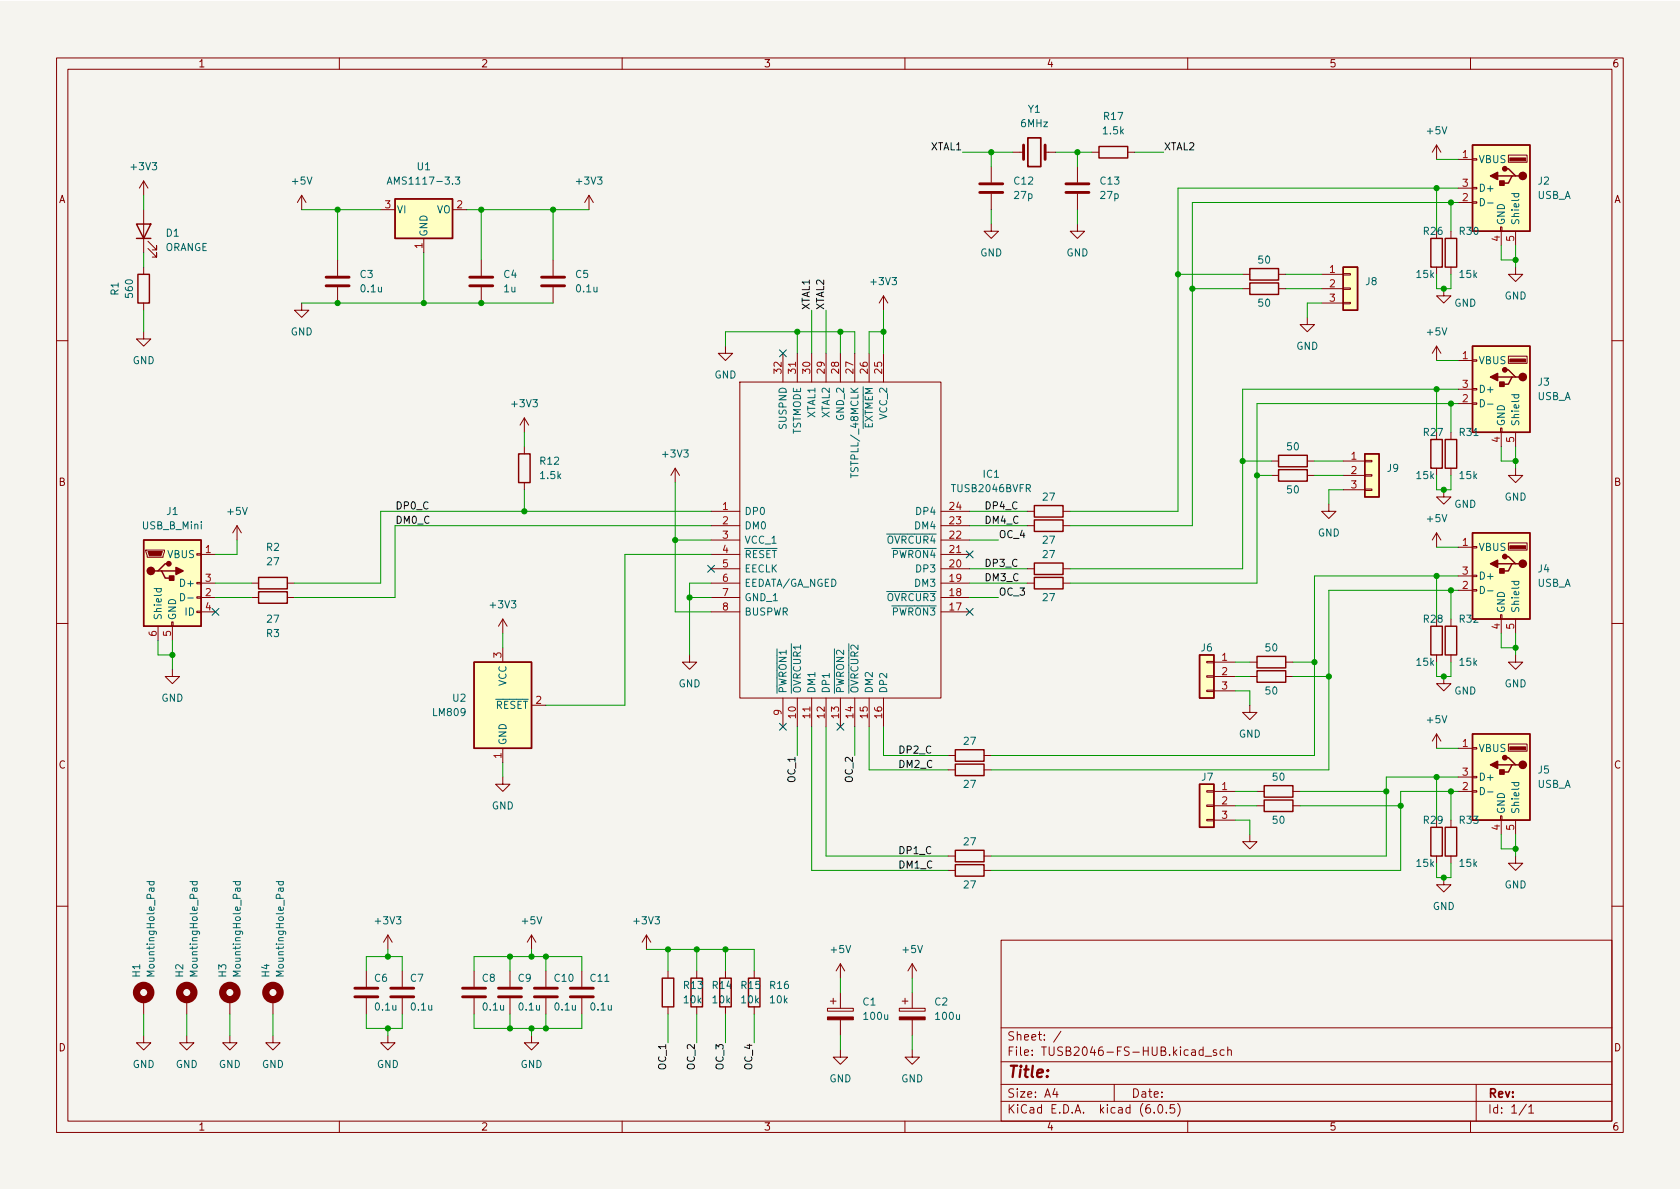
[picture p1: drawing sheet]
<svg xmlns="http://www.w3.org/2000/svg" width="297mm" height="210mm" viewBox="0 0 297 210" stroke-linecap="round" stroke-linejoin="round" font-family="sans-serif">
<path d="M0 .2h297v210.1h-297z" fill="#f5f4ef" stroke="#f5f4ef" stroke-width=".18"/>
<g fill="none" stroke="#840000" stroke-width=".18">
<path d="M10 10.2h277v190.1h-277zM12 12.2h273v186.1h-273zM60 10.2v2M110 10.2v2M160 10.2v2M210 10.2v2M260 10.2v2M25.4 32l-.8 1.3M25.4 32v2.5M25.4 37.1v7.6M25.4 32l.8 1.3M53.3 34.5l-.7 1.3"/>
<path d="M53.3 34.5v2.6M53.3 34.5l.8 1.3M67.3 37.1h2.5M80 37.1h2.5M104.1 34.5l-.7 1.3M104.1 34.5v2.6M104.1 34.5l.8 1.3M175.3 39.6v1.3h1.2l-1.2 1.3-1.3-1.3h1.3M175.3 29.5v2.8M175.3 34.3v2.8M179.1 26.9h1.9M184.8 26.9h1.9"/>
<path d="M190.5 39.6v1.3h1.3l-1.3 1.3-1.3-1.3h1.3M190.5 29.5v2.8M190.5 34.3v2.8M193 26.9h1.3M199.4 26.9h1.3M254 25.6v2.6M254 25.6l-.8 1.3M254 25.6l.8 1.3M257.8 28.2h2.5M257.8 35.8h2.5M257.8 33.3h2.5M260.3 35.7h.8v.2h-.8z"/>
<path d="M260.3 33.1h.8v.3h-.8zM260.3 28.1h.8v.2h-.8zM266.7 27.4h3.3v1.3h-3.3zM25.4 58.7v1.2h1.3l-1.3 1.3-1.3-1.3h1.3M25.4 47.2v1.3M25.4 53.6v1.3M26.2 43.9l1.5 1.6v-.8v.8h-.8M26.2 42.7l1.5 1.5v-.8v.8h-.8M53.3 53.6v1.3h1.3l-1.3 1.2-1.2-1.2h1.2M59.7 46v2.8M59.7 50.8v2.8M74.9 42.2v2.5"/>
<path d="M85.1 46v2.8M85.1 50.8v2.8M97.8 46v2.8M97.8 50.8v2.8M156.2 52.3v2.6M156.2 52.3l-.8 1.3M156.2 52.3l.8 1.3M219.7 48.5h1.3M219.7 51h1.3M226.1 48.5h1.2M226.1 51h1.2M231.1 56.1v1.3h1.3l-1.3 1.3-1.2-1.3h1.2"/>
<path d="M233.7 48.5h3.8M233.7 51h3.8M233.7 53.6h3.8M237.5 53.5h1.3v.2h-1.3zM237.5 50.9h1.3v.3h-1.3zM237.5 48.4h1.3v.2h-1.3zM254 47.2v1.3M255.3 51v1.3h1.2l-1.2 1.3-1.3-1.3h1.3M256.5 40.9v1.3M256.5 47.2v1.3M265.3 40.1h.3v.8h-.3zM265.4 40.9v2.5"/>
<path d="M268 47.2v1.3h1.2l-1.2 1.3-1.3-1.3h1.3M268 40.9v2.5M10 60.2h2M92.7 73.9v2.5M92.7 79v1.3M92.7 73.9l-.8 1.3M92.7 73.9l.8 1.3M128.3 61.2v1.3h1.2l-1.2 1.2-1.3-1.2h1.3M130.8 67.6h35.6v55.8h-35.6zM138.4 62.5v5.1M141 62.5v5.1M143.5 62.5v5.1"/>
<path d="M146 62.5v5.1M148.6 62.5v5.1M151.1 62.5v5.1M153.7 62.5v5.1M156.2 62.5v5.1M254 61.2v2.5M254 76.4v1.3M254 61.2l-.8 1.3M254 61.2l.8 1.3M256.5 76.4v1.3M257.8 63.7h2.5M257.8 71.4h2.5"/>
<path d="M257.8 68.8h2.5M260.3 71.2h.8v.3h-.8zM260.3 68.7h.8v.3h-.8zM260.3 63.6h.8v.3h-.8zM265.3 75.7h.3v.7h-.3zM265.4 76.4v2.6M266.7 63h3.3v1.3h-3.3zM268 76.4v2.6M285 60.2h2M25.8 97.3h3.3v.2l-.3 1h-2.8zM34.8 97.9h.8v.3h-.8zM35.6 98h2.5"/>
<path d="M41.9 93l-.8 1.2M41.9 93v2.5M41.9 93l.8 1.2M92.7 85.3v1.3M119.4 82.8l-.8 1.3M119.4 82.8v2.5M119.4 82.8l.7 1.3M125.7 90.4h5.1M125.7 93h5.1M125.7 98h5.1M125.7 95.5h5.1M166.4 90.4h5"/>
<path d="M166.4 93h5M166.4 98h5M166.4 95.5h5M181.6 90.4h1.3M181.6 93h1.3M188 90.4h1.2M188 93h1.2M224.8 81.5h1.3M224.8 84.1h1.3M231.1 81.5h1.3M231.1 84.1h1.3M234.9 89.1v1.3h1.3l-1.3 1.3-1.2-1.3h1.2"/>
<path d="M237.5 81.5h3.8M237.5 84.1h3.8M237.5 86.6h3.8M241.3 86.5h1.3v.2h-1.3zM241.3 83.9h1.3v.3h-1.3zM241.3 81.4h1.3v.3h-1.3zM254 94.2l-.8 1.3M254 82.8v1.3M254 94.2v2.6M254 94.2l.8 1.3M255.3 86.6v1.3h1.2l-1.2 1.2-1.3-1.2h1.3M256.5 82.8v1.3"/>
<path d="M257.8 96.8h2.5M260.3 96.6h.8v.3h-.8zM266.7 96h3.3v1.3h-3.3zM268 82.8v1.3h1.2l-1.2 1.2-1.3-1.2h1.3M10 110.2h2M27.9 110.7v2.6M30.4 110h.2v.7h-.2zM30.5 118.4v1.2h1.2l-1.2 1.3-1.3-1.3h1.3M30.5 110.7v2.6M34.8 108.1h.8v.2h-.8zM34.8 105.5h.8v.3h-.8zM34.8 103h.8v.2h-.8z"/>
<path d="M35.6 108.2h2.5M35.6 105.7h2.5M35.6 103.1h2.5M44.4 105.7h1.3M44.4 103.1h1.3M50.8 105.7h1.3M50.8 103.1h1.3M88.9 109.5l-.8 1.2M88.9 109.5v2.5M88.9 114.5v2.6M88.9 109.5l.8 1.2M121.9 115.8v1.3h1.3l-1.3 1.3-1.3-1.3h1.3"/>
<path d="M125.7 108.2h5.1M125.7 105.7h5.1M125.7 103.1h5.1M125.7 100.6h5.1M166.4 108.2h5M166.4 105.7h5M166.4 103.1h5M166.4 100.6h5M181.6 103.1h1.3M181.6 100.6h1.3M188 103.1h1.2M188 100.6h1.2"/>
<path d="M213.4 119.5h1.2v.3h-1.2zM213.4 117h1.2v.2h-1.2zM214.6 117.1h3.8M214.6 119.6h3.8M221 117.1h1.2M221 119.6h1.2M227.3 117.1h1.3M227.3 119.6h1.3M254 115.8v1.3M255.3 119.6v1.3h1.2l-1.2 1.3-1.3-1.3h1.3M256.5 109.5v1.2M256.5 115.8v1.3"/>
<path d="M257.8 104.4h2.5M257.8 101.8h2.5M260.3 104.3h.8v.2h-.8zM260.3 101.7h.8v.3h-.8zM265.3 108.7h.3v.8h-.3zM265.4 109.5v2.5M268 115.8v1.3h1.2l-1.2 1.3-1.3-1.3h1.3M268 109.5v2.5M285 110.2h2M88.9 137.4v1.3h1.3l-1.3 1.2-1.3-1.2h1.3M88.9 132.3v2.6M94 124.7h2.5"/>
<path d="M138.4 123.4v5.1M141 123.4v5.1M143.5 123.4v5.1M146 123.4v5.1M148.6 123.4v5.1M151.1 123.4v5.1M153.7 123.4v5.1M156.2 123.4v5.1M167.6 136.1h1.3M167.6 133.6h1.3M174 136.1h1.3M174 133.6h1.3"/>
<path d="M213.4 122h1.2v.3h-1.2zM213.4 139.8h1.2v.3h-1.2zM214.6 139.9h3.8M214.6 122.2h3.8M221 124.7v1.3h1.2l-1.2 1.2-1.3-1.2h1.3M222.2 139.9h1.3M228.6 139.9h1.3M254 129.8v2.5M254 129.8l-.8 1.3M254 129.8l.8 1.3M257.8 132.3h2.5M257.8 139.9h2.5"/>
<path d="M257.8 137.4h2.5M260.3 139.8h.8v.3h-.8zM260.3 137.3h.8v.2h-.8zM260.3 132.2h.8v.3h-.8zM266.7 131.6h3.3v1.2h-3.3zM167.6 153.9h1.3M167.6 151.4h1.3M174 153.9h1.3M174 151.4h1.3M213.4 144.9h1.2v.3h-1.2zM213.4 142.4h1.2v.2h-1.2zM214.6 142.5h3.8"/>
<path d="M214.6 145h3.8M221 147.6v1.2h1.2l-1.2 1.3-1.3-1.3h1.3M222.2 142.5h1.3M228.6 142.5h1.3M254 151.4v1.2M255.3 155.2v1.3h1.2l-1.2 1.2-1.3-1.2h1.3M256.5 145v1.3M256.5 151.4v1.2M265.3 144.3h.3v.7h-.3zM265.4 145v2.6M268 151.4v1.2h1.2l-1.2 1.3-1.3-1.3h1.3M268 145v2.6"/>
<path d="M10 160.2h2M25.4 176.8v2.5M33 176.8v2.5M40.6 176.8v2.5M48.3 176.8v2.5M64.8 171.7v2.8M64.8 176.5v2.8M68.6 165.3l-.8 1.3M68.6 165.3v2.6M68.6 165.3l.7 1.3M71.1 171.7v2.8M71.1 176.5v2.8"/>
<path d="M83.8 171.7v2.8M83.8 176.5v2.8M90.2 171.7v2.8M90.2 176.5v2.8M94 165.3l-.8 1.3M94 165.3v2.6M94 165.3l.7 1.3M96.5 171.7v2.8M96.5 176.5v2.8M102.9 171.7v2.8M102.9 176.5v2.8M114.3 165.3l-.8 1.3"/>
<path d="M114.3 165.3v2.6M114.3 165.3l.8 1.3M118.1 171.7v1.3M118.1 178v1.3M123.2 171.7v1.3M123.2 178v1.3M128.3 171.7v1.3M128.3 178v1.3M133.3 171.7v1.3M133.3 178v1.3M146.3 178.3h4.6v.5h-4.6zM146.8 177h1"/>
<path d="M147.3 176.5v1M148.6 170.4v2.6M148.6 175.5v2.8M148.6 170.4l-.8 1.3M148.6 170.4l.8 1.3M159 178.3h4.6v.5h-4.6zM159.5 177h1M160 176.5v1M161.3 170.4l-.8 1.3M161.3 170.4v2.6M161.3 175.5v2.8M161.3 170.4l.8 1.3"/>
<path d="M177 166.3h108v32h-108zM285 160.2h2M25.4 183.1v1.3h1.3l-1.3 1.3-1.3-1.3h1.3M33 183.1v1.3h1.3l-1.3 1.3-1.3-1.3h1.3M40.6 183.1v1.3h1.3l-1.3 1.3-1.2-1.3h1.2M48.3 183.1v1.3h1.2l-1.2 1.3-1.3-1.3h1.3M60 198.3v2M68.6 183.1v1.3h1.2l-1.2 1.3-1.3-1.3h1.3M94 183.1v1.3h1.2l-1.2 1.3-1.3-1.3h1.3M110 198.3v2M148.6 185.7v1.2h1.3l-1.3 1.3-1.3-1.3h1.3M148.6 180.3v2.8"/>
<path d="M160 198.3v2M161.3 185.7v1.2h1.3l-1.3 1.3-1.3-1.3h1.3M161.3 180.3v2.8M177 194.8h108M177 191.8h108M177 187.8h108M177 181.8h108M186.5 192.5l-.4 1h1M186.9 193v1M187.6 182.4l-1.3 1.9M197 191.8v3M204.1 196.7v.1"/>
<path d="M204.9 195.4l.2-.1a.81 .81 0 0 1 .6 .7 .81 .81 0 0 1-.3 .8h-.2a.81 .81 0 0 1-.6-.6 .81 .81 0 0 1 .3-.8zM206.2 196.7v.1M207.6 195.3h-.7v.7l.2-.1 .5 .1 .1 .2-.1 .5-.2 .1-.5-.1M208.2 195.1a1.72 1.72 0 0 1 0 2.3M210 198.3v2M212.7 185.7l-.4-.1-.3 .3v.4l.1 .3h.6M212.7 185.1v1.5M213.1 186.8h1.1M215.1 185.7l-.4-.1-.2 .2 .1 .3 .5 .1v.4h-.6M216.4 185.7l-.4-.1-.3 .3v.4l.2 .3h.5M217.1 185.8l.2-.2 .3 .1 .1 .9M217.1 185.1v1.5"/>
<path d="M260 198.3v2M261 191.8v6.5M269.9 195.3l-1.3 1.9M270.3 195.8l.4-.5v1.5M270.3 196.8h.9"/>
</g>
<g fill="#ffffc2" stroke="#ffffc2" stroke-width=".18">
<path d="M260.3 61.2h10.2v15.2h-10.2z"/>
<path d="M241.3 80.3h2.5v7.6h-2.5z"/>
<path d="M69.8 35.2h10.2v7h-10.2z"/>
<path d="M83.8 117.1h10.2v15.2h-10.2z"/>
<path d="M25.4 95.5h10.2v15.2h-10.2z"/>
<path d="M260.3 129.8h10.2v15.2h-10.2z"/>
<path d="M260.3 94.2h10.2v15.3h-10.2z"/>
<path d="M212.1 115.8h2.5v7.6h-2.5z"/>
<path d="M260.3 25.6h10.2v15.3h-10.2z"/>
<path d="M237.5 47.2h2.5v7.7h-2.5z"/>
<path d="M212.1 138.7h2.5v7.6h-2.5z"/>
</g>
<g fill="none" stroke="#840000" stroke-width=".25">
<path d="M24.1 39.6h2.6l-1.3 2.6zM69.8 35.2h10.2v7h-10.2zM194.3 25.9h5.1v2h-5.1zM260.3 25.6h10.2v15.3h-10.2zM264.8 31.1h2.5M266.1 29.8h.6l1.3 1.3h.6M268 31.1h-.7l-.6 1.3h-1.3M24.1 42.2h2.6M24.4 48.5h2v5.1h-2zM221 47.5h5.1v2h-5.1zM221 50h5.1v2.1h-5.1zM237.5 47.2h2.5v7.7h-2.5z"/>
<path d="M253 42.2h2v5h-2zM255.5 42.2h2.1v5h-2.1zM253 77.7h2v5.1h-2zM255.5 77.7h2.1v5.1h-2.1zM260.3 61.2h10.2v15.2h-10.2zM264.8 66.7h2.5M266.1 65.4h.6l1.3 1.3h.6M268 66.7h-.7l-.6 1.2h-1.3M25.4 95.5h10.2v15.2h-10.2zM29.8 99.7h-.6l-1.3 1.3h-.6M91.7 80.3h2v5h-2zM182.9 91.9h5.1v2.1h-5.1z"/>
<path d="M182.9 99.6h5.1v2h-5.1zM182.9 89.4h5.1v2h-5.1zM226.1 80.5h5v2h-5zM226.1 83.1h5v2h-5zM241.3 80.3h2.5v7.6h-2.5zM260.3 94.2h10.2v15.3h-10.2zM264.8 99.7h2.5M266.1 98.4h.6l1.3 1.3h.6M268 99.7h-.7l-.6 1.3h-1.3M27.9 101h.7l.6 1.2h1.3M28.6 101h2.5M45.7 104.6h5.1v2.1h-5.1z"/>
<path d="M45.7 102.1h5.1v2h-5.1zM83.8 117.1h10.2v15.2h-10.2zM182.9 102.1h5.1v2h-5.1zM212.1 115.8h2.5v7.6h-2.5zM222.2 116.1h5.1v2h-5.1zM222.2 118.6h5.1v2h-5.1zM253 110.7h2v5.1h-2zM255.5 110.7h2.1v5.1h-2.1zM168.9 135.1h5.1v2.1h-5.1zM168.9 132.6h5.1v2h-5.1zM212.1 138.7h2.5v7.6h-2.5zM223.5 138.9h5.1v2.1h-5.1z"/>
<path d="M260.3 129.8h10.2v15.2h-10.2zM264.8 135.2h2.5M266.1 134h.6l1.3 1.2h.6M268 135.2h-.7l-.6 1.3h-1.3M168.9 152.9h5.1v2h-5.1zM168.9 150.4h5.1v2h-5.1zM223.5 141.5h5.1v2h-5.1zM253 146.3h2v5.1h-2zM255.5 146.3h2.1v5.1h-2.1zM117.1 173h2v5h-2zM122.2 173h2v5h-2zM127.3 173h2v5h-2z"/>
<path d="M132.3 173h2.1v5h-2.1z"/>
</g>
<g fill="#840000" stroke="#840000" stroke-width=".25">
<path d="M263.5 66.7l1.3-.7v1.3z"/>
<path d="M265.2 67.6h.7v.7h-.7z"/>
<path d="M31.1 100.3l1.3 .7-1.3 .6z"/>
<path d="M30 101.8h.7v.8h-.7z"/>
<path d="M263.5 135.2l1.3-.6v1.3z"/>
<path d="M265.2 136.1h.7v.8h-.7z"/>
<path d="M263.5 99.7l1.3-.6v1.2z"/>
<path d="M265.2 100.6h.7v.7h-.7z"/>
<path d="M263.5 31.1l1.3-.6v1.2z"/>
<path d="M265.2 32h.7v.8h-.7z"/>
<circle cx="269.2" cy="66.7" r=".63"/>
<circle cx="266.1" cy="65.4" r=".38"/>
<circle cx="26.7" cy="101" r=".63"/>
<circle cx="29.8" cy="99.7" r=".38"/>
<circle cx="269.2" cy="135.2" r=".63"/>
<circle cx="266.1" cy="134" r=".38"/>
<circle cx="269.2" cy="99.7" r=".63"/>
<circle cx="266.1" cy="98.4" r=".38"/>
<circle cx="269.2" cy="31.1" r=".63"/>
<circle cx="266.1" cy="29.8" r=".38"/>
</g>
<g fill="#840000" stroke="#840000" stroke-width=".18">
<path d="M267 63.5h2.7v.5h-2.7z"/>
<path d="M159 179.8h4.6v.5h-4.6z"/>
<path d="M146.3 179.8h4.6v.5h-4.6z"/>
<path d="M26.2 97.5h2.5l-.3 .8h-2z"/>
<path d="M267 132.1h2.7v.5h-2.7z"/>
<path d="M267 96.5h2.7v.5h-2.7z"/>
<path d="M267 27.9h2.7v.5h-2.7z"/>
</g>
<g fill="none" stroke="#006464" stroke-width=".18">
<path d="M68.5 32.6l.4-1.3 .4 1.3M68.6 32.2h.6M80.5 31.3h.8l-.4 .5 .3 .1v.6l-.2 .1-.5-.1M261.7 35.1a.64 .64 0 0 1 .8 .6 .64 .64 0 0 1-.8 .7zM263 35.9h1M267.3 34.2h1.2M267.8 34.2l-.1 .4 .2 .2 .6-.1v-.5M261.7 70.7a.64 .64 0 0 1 .8 .6 .64 .64 0 0 1-.8 .6zM263 71.5h1M267.3 69.8h1.2M267.8 69.8l-.1 .4 .2 .2 .6-.1v-.5M150.4 83.8v.7"/>
<path d="M27.2 104.1h1.3M27.7 104.1v.3l.2 .3 .6-.1v-.5M31.9 105a.64 .64 0 0 1 .8 .6 .64 .64 0 0 1-.8 .6zM33.2 105.7h1M261.7 103.7a.64 .64 0 0 1 .8 .6 .64 .64 0 0 1-.8 .7zM263 104.5h1M267.3 102.8h1.2M267.8 102.8l-.1 .4 .2 .2 .6-.1v-.5M261.7 139.3a.64 .64 0 0 1 .8 .6 .64 .64 0 0 1-.8 .6zM267.3 138.4h1.2M267.8 138.4l-.1 .3 .2 .3 .6-.1v-.5M26 155.9h1.2"/>
<path d="M26.5 155.9l-.1 .4 .2 .2 .6-.1v-.5M33.6 155.9h1.3M34.1 155.9l-.1 .4 .3 .2 .5-.1v-.5M41.2 155.9h1.3M41.7 155.9l-.1 .4 .3 .2 .5-.1v-.5M48.8 155.9h1.3M49.3 155.9v.4l.2 .2 .5-.1v-.5M263 140h1"/>
</g>
<g fill="none" stroke="#840000" stroke-width=".51">
<path d="M173.2 34h4.1M173.2 32.5h4.1M181 25.6v2.6M184.8 25.6v2.6M188.5 34h4M188.5 32.5h4M57.7 50.5h4M57.7 49h4M83.1 50.5h4M83.1 49h4M95.8 50.5h4M95.8 49h4"/>
<path d="M62.7 176.3h4.1M62.7 174.7h4.1M69.1 176.3h4.1M69.1 174.7h4.1M81.8 176.3h4.1M81.8 174.7h4.1M88.1 176.3h4.1M88.1 174.7h4.1M94.5 176.3h4.1M94.5 174.7h4.1M100.8 176.3h4.1M100.8 174.7h4.1"/>
</g>
<path d="M181.7 24.4h2.3v5.1h-2.3z" fill="none" stroke="#840000" stroke-width=".3"/>
<g fill="none" stroke="#840000" stroke-width="1.3">
<circle cx="25.4" cy="175.5" r="1.27"/>
<circle cx="33" cy="175.5" r="1.27"/>
<circle cx="40.6" cy="175.5" r="1.27"/>
<circle cx="48.3" cy="175.5" r="1.27"/>
</g>
<g fill="none" stroke="#009600" stroke-width=".18">
<path d="M25.4 34.5v2.6M53.3 37.1h14M59.7 37.1v8.9M82.5 37.1h21.6M85.1 37.1v8.9M97.8 37.1v8.9M170.2 26.9h8.9M175.3 26.9v2.6M175.3 37.1v2.5M186.7 26.9h6.3M190.5 26.9v2.6M190.5 37.1v2.5"/>
<path d="M200.7 26.9h5M254 33.3v7.6M254 28.2h3.8M256.5 35.8v5.1M257.8 33.3h-49.5v57.1h-19.1M257.8 35.8h-47v57.2h-21.6M25.4 44.7v2.5M25.4 54.9v3.8M53.3 53.6h44.5M74.9 44.7v8.9M141 58.7v3.8M143.5 54.9v7.6"/>
<path d="M146 54.9v7.6M148.6 58.7v3.8M156.2 54.9v7.6M156.2 58.7h-2.5v3.8M208.3 48.5h11.4M210.8 51h8.9M227.3 51h6.4M227.3 48.5h6.4M233.7 53.6h-2.6v2.5M254 48.5v2.5h2.5v-2.5M265.4 43.4v2.6h2.6M268 43.4v3.8"/>
<path d="M92.7 76.4v2.6M128.3 61.2v-2.5h22.8v3.8M254 68.8v7.6M254 63.7h3.8M256.5 71.4v5M257.8 71.4h-35.6v31.7h-33M257.8 68.8h-38.1v31.8h-30.5M265.4 79v2.5h2.6M268 79v3.8M41.9 95.5v2.5h-3.8M92.7 86.6v3.8M119.4 85.3v22.9h6.3"/>
<path d="M119.4 95.5h6.3M125.7 93h-55.9v12.7h-17.7M125.7 98h-15.2v26.7h-14M125.7 90.4h-58.4v12.7h-15.2M171.4 95.5h5.1M171.4 90.4h10.2M171.4 93h10.2M219.7 81.5h5.1M222.2 84.1h2.6M232.4 81.5h5.1M232.4 84.1h5.1M237.5 86.6h-2.6v2.5"/>
<path d="M254 96.8h3.8M254 84.1v2.5h2.5v-2.5M27.9 113.3v2.5h2.6M30.5 113.3v5.1M38.1 105.7h6.3M38.1 103.1h6.3M88.9 112v2.5M121.9 105.7h3.8M125.7 103.1h-3.8v12.7M171.4 105.7h5.1M171.4 103.1h10.2M171.4 100.6h10.2"/>
<path d="M218.4 119.6h2.6M218.4 117.1h2.6M228.6 119.6h6.3M228.6 117.1h3.8M254 101.8v7.7M254 117.1v2.5h2.5v-2.5M256.5 104.4v5.1M257.8 101.8h-25.4v31.8h-57.1M257.8 104.4h-22.9v31.7h-59.6M265.4 112v2.5h2.6M268 112v3.8M88.9 134.9v2.5"/>
<path d="M141 128.5v5.1M143.5 128.5v25.4h24.1M146 128.5v22.9h21.6M151.1 128.5v5.1M153.7 128.5v7.6h13.9M156.2 128.5v5.1h11.4M218.4 139.9h3.8M218.4 122.2h2.6v2.5M229.9 139.9h15.2M254 137.4v7.6M254 132.3h3.8M256.5 139.9v5.1"/>
<path d="M257.8 139.9h-10.2v14h-72.3M257.8 137.4h-12.7v14h-69.8M218.4 145h2.6v2.6M218.4 142.5h3.8M229.9 142.5h17.7M254 152.6v2.6h2.5v-2.6M265.4 147.6v2.5h2.6M268 147.6v3.8M25.4 179.3v3.8M33 179.3v3.8M40.6 179.3v3.8M48.3 179.3v3.8"/>
<path d="M64.8 179.3v2.6h6.3v-2.6M64.8 171.7v-2.5h6.3v2.5M68.6 167.9v1.3M83.8 179.3v2.6h19.1v-2.6M83.8 171.7v-2.5h19.1v2.5M90.2 169.2v2.5M90.2 179.3v2.6M94 167.9v1.3M96.5 169.2v2.5M96.5 179.3v2.6M114.3 167.9h19v3.8M118.1 167.9v3.8"/>
<path d="M118.1 179.3v5.1M123.2 167.9v3.8M123.2 179.3v5.1M128.3 167.9v3.8M128.3 179.3v5.1M133.3 179.3v5.1M148.6 173v2.5M161.3 173v2.5M68.6 181.9v1.2M94 181.9v1.2M148.6 183.1v2.6M161.3 183.1v2.6"/>
</g>
<g fill="none" stroke="#000084" stroke-width=".18">
<path d="M137.8 61.9l1.2 1.2M139 61.9l-1.2 1.2M125.1 100l1.2 1.2M126.3 100l-1.2 1.2M170.8 97.4l1.3 1.2M172.1 97.4l-1.3 1.2M37.5 107.6l1.2 1.2M38.7 107.6l-1.2 1.2M170.8 107.6l1.3 1.2M172.1 107.6l-1.3 1.2M137.8 127.9l1.2 1.2M139 127.9l-1.2 1.2"/>
<path d="M148 127.9l1.2 1.2M149.2 127.9l-1.2 1.2"/>
</g>
<g fill="#009600" stroke="#009600" stroke-width=".18">
<circle cx="119.4" cy="95.5" r=".46"/>
<circle cx="90.2" cy="181.9" r=".46"/>
<circle cx="94" cy="181.9" r=".46"/>
<circle cx="90.2" cy="169.2" r=".46"/>
<circle cx="94" cy="169.2" r=".46"/>
<circle cx="30.5" cy="115.8" r=".46"/>
<circle cx="121.9" cy="105.7" r=".46"/>
<circle cx="92.7" cy="90.4" r=".46"/>
<circle cx="68.6" cy="169.2" r=".46"/>
<circle cx="123.2" cy="167.9" r=".46"/>
<circle cx="128.3" cy="167.9" r=".46"/>
<circle cx="118.1" cy="167.9" r=".46"/>
<circle cx="96.5" cy="181.9" r=".46"/>
<circle cx="96.5" cy="169.2" r=".46"/>
<circle cx="68.6" cy="181.9" r=".46"/>
<circle cx="85.1" cy="53.6" r=".46"/>
<circle cx="97.8" cy="37.1" r=".46"/>
<circle cx="74.9" cy="53.6" r=".46"/>
<circle cx="59.7" cy="53.6" r=".46"/>
<circle cx="59.7" cy="37.1" r=".46"/>
<circle cx="85.1" cy="37.1" r=".46"/>
<circle cx="254" cy="68.8" r=".46"/>
<circle cx="254" cy="101.8" r=".46"/>
<circle cx="268" cy="81.5" r=".46"/>
<circle cx="256.5" cy="71.4" r=".46"/>
<circle cx="222.2" cy="84.1" r=".46"/>
<circle cx="255.3" cy="86.6" r=".46"/>
<circle cx="254" cy="137.4" r=".46"/>
<circle cx="255.3" cy="119.6" r=".46"/>
<circle cx="268" cy="150.1" r=".46"/>
<circle cx="256.5" cy="139.9" r=".46"/>
<circle cx="234.9" cy="119.6" r=".46"/>
<circle cx="256.5" cy="104.4" r=".46"/>
<circle cx="268" cy="114.5" r=".46"/>
<circle cx="219.7" cy="81.5" r=".46"/>
<circle cx="232.4" cy="117.1" r=".46"/>
<circle cx="256.5" cy="35.8" r=".46"/>
<circle cx="255.3" cy="51" r=".46"/>
<circle cx="208.3" cy="48.5" r=".46"/>
<circle cx="210.8" cy="51" r=".46"/>
<circle cx="268" cy="46" r=".46"/>
<circle cx="254" cy="33.3" r=".46"/>
<circle cx="247.6" cy="142.5" r=".46"/>
<circle cx="245.1" cy="139.9" r=".46"/>
<circle cx="255.3" cy="155.2" r=".46"/>
<circle cx="190.5" cy="26.9" r=".46"/>
<circle cx="141" cy="58.7" r=".46"/>
<circle cx="148.6" cy="58.7" r=".46"/>
<circle cx="156.2" cy="58.7" r=".46"/>
<circle cx="175.3" cy="26.9" r=".46"/>
</g>
<text font-size="2.8" fill="#840000" x="178" y="190.6">Title:</text>
<g font-size="2.1" fill="#840000">
<text x="178" y="184">Sheet: /</text>
<text x="178" y="186.7">File: TUSB2046-FS-HUB.kicad_sch</text>
<text x="178" y="196.9">KiCad E.D.A. kicad (6.0.5)</text>
<text x="178" y="194.1">Size: A4</text>
<text x="200" y="194.1">Date:</text>
<text x="263" y="194.1">Rev:</text>
<text x="263" y="196.9">Id: 1/1</text>
</g>
<g font-size="1.8" fill="#840000">
<text x="35" y="11.9">1</text>
<text x="85" y="11.9">2</text>
<text x="135" y="11.9">3</text>
<text x="185" y="11.9">4</text>
<text x="235" y="11.9">5</text>
<text x="285" y="11.9">6</text>
<text x="10.3" y="35.9">A</text>
<text x="285.3" y="35.9">A</text>
<text x="10.3" y="85.9">B</text>
<text x="285.3" y="85.9">B</text>
<text x="10.3" y="135.9">C</text>
<text x="285.3" y="135.9">C</text>
<text x="10.3" y="185.9">D</text>
<text x="285.3" y="185.9">D</text>
<text x="35" y="199.9">1</text>
<text x="85" y="199.9">2</text>
<text x="135" y="199.9">3</text>
<text x="185" y="199.9">4</text>
<text x="235" y="199.9">5</text>
<text x="285" y="199.9">6</text>
</g>
<g font-size="1.8" fill="#006464">
<text x="180.6" y="22.5">6MHz</text>
<text x="181.8" y="19.9">Y1</text>
<text x="195.1" y="23.7">1.5k</text>
<text x="195.2" y="21.2">R17</text>
<text x="252.4" y="23.7">+5V</text>
<text x="261.4" y="28.8">VBUS</text>
<text x="23.3" y="30.1">+3V3</text>
<text x="51.7" y="32.6">+5V</text>
<text x="69.5" y="32.6">AMS1117-3.3</text>
<text x="73.8" y="30.1">U1</text>
<text x="102.1" y="32.6">+3V3</text>
<text x="179.4" y="32.6">C12</text>
<text x="179.4" y="35.2">27p</text>
<text x="194.6" y="32.6">C13</text>
<text x="194.6" y="35.2">27p</text>
<text x="261.4" y="33.9">D+</text>
<text x="271.8" y="35.2">USB_A</text>
<text x="272" y="32.6">J2</text>
<text x="29.4" y="41.8">D1</text>
<text x="70.1" y="37.7">VI</text>
<text x="75.6" y="41.9" transform="rotate(-90 75.6 41.9)">GND</text>
<text x="77.2" y="37.7">VO</text>
<text x="251.8" y="41.5">R26</text>
<text x="258.1" y="41.5">R30</text>
<text x="266.1" y="39.9" transform="rotate(-90 266.1 39.9)">GND</text>
<text x="268.6" y="39.9" transform="rotate(-90 268.6 39.9)">Shield</text>
<text x="29.1" y="44.4">ORANGE</text>
<text x="173.3" y="45.3">GND</text>
<text x="188.5" y="45.3">GND</text>
<text x="222.5" y="46.6">50</text>
<text x="21" y="52.2" transform="rotate(-90 21 52.2)">R1</text>
<text x="23.5" y="52.5" transform="rotate(-90 23.5 52.5)">560</text>
<text x="63.7" y="49.1">C3</text>
<text x="63.9" y="51.7">0.1u</text>
<text x="89.1" y="49.1">C4</text>
<text x="89.1" y="51.7">1u</text>
<text x="101.8" y="49.1">C5</text>
<text x="102" y="51.7">0.1u</text>
<text x="154.1" y="50.4">+3V3</text>
<text x="241.5" y="50.4">J8</text>
<text x="250.5" y="49.1">15k</text>
<text x="258.1" y="49.1">15k</text>
<text x="266" y="53">GND</text>
<text x="51.4" y="59.3">GND</text>
<text x="222.5" y="54.2">50</text>
<text x="252.4" y="59.3">+5V</text>
<text x="257.1" y="54.2">GND</text>
<text x="23.4" y="64.4">GND</text>
<text x="229.2" y="61.8">GND</text>
<text x="261.4" y="64.4">VBUS</text>
<text x="126.3" y="66.9">GND</text>
<text x="261.4" y="69.5">D+</text>
<text x="271.8" y="70.7">USB_A</text>
<text x="272" y="68.2">J3</text>
<text x="90.6" y="72">+3V3</text>
<text x="139.1" y="75.7" transform="rotate(-90 139.1 75.7)">SUSPND</text>
<text x="141.6" y="77" transform="rotate(-90 141.6 77)">TSTMODE</text>
<text x="144.1" y="73.9" transform="rotate(-90 144.1 73.9)">XTAL1</text>
<text x="146.7" y="73.9" transform="rotate(-90 146.7 73.9)">XTAL2</text>
<text x="149.2" y="74.2" transform="rotate(-90 149.2 74.2)">GND_2</text>
<text x="154.3" y="77.3" transform="rotate(-90 154.3 77.3)">~{EXTMEM}</text>
<text x="156.8" y="74" transform="rotate(-90 156.8 74)">VCC_2</text>
<text x="251.8" y="77.1">R27</text>
<text x="258.1" y="77.1">R31</text>
<text x="266.1" y="75.4" transform="rotate(-90 266.1 75.4)">GND</text>
<text x="268.6" y="75.4" transform="rotate(-90 268.6 75.4)">Shield</text>
<text x="95.6" y="82.2">R12</text>
<text x="117.3" y="80.9">+3V3</text>
<text x="151.8" y="83.6" transform="rotate(-90 151.8 83.6)">TSTPLL/_48MCLK</text>
<text x="227.6" y="79.6">50</text>
<text x="245.3" y="83.4">J9</text>
<text x="95.6" y="84.7">1.5k</text>
<text x="168.5" y="87">TUSB2046BVFR</text>
<text x="173.9" y="84.5">IC1</text>
<text x="184.4" y="88.5">27</text>
<text x="227.6" y="87.2">50</text>
<text x="250.5" y="84.7">15k</text>
<text x="257.1" y="89.8">GND</text>
<text x="258.1" y="84.7">15k</text>
<text x="266" y="88.5">GND</text>
<text x="25.2" y="93.6">USB_B_Mini</text>
<text x="29.5" y="91.1">J1</text>
<text x="40.3" y="91.1">+5V</text>
<text x="131.6" y="91.1">DP0</text>
<text x="131.6" y="93.6">DM0</text>
<text x="161.9" y="93.6">DM4</text>
<text x="162.2" y="91.1">DP4</text>
<text x="233" y="94.9">GND</text>
<text x="252.4" y="92.3">+5V</text>
<text x="29.6" y="98.7">VBUS</text>
<text x="47.1" y="97.4">R2</text>
<text x="47.3" y="99.9">27</text>
<text x="131.6" y="96.1">VCC_1</text>
<text x="131.6" y="98.7">~{RESET}</text>
<text x="131.6" y="101.2">EECLK</text>
<text x="155.6" y="96.1">~{OVRCUR4}</text>
<text x="156.5" y="98.7">~{PWRON4}</text>
<text x="162.2" y="101.2">DP3</text>
<text x="184.4" y="96.1">27</text>
<text x="184.4" y="98.7">27</text>
<text x="261.4" y="97.4">VBUS</text>
<text x="272" y="101.2">J4</text>
<text x="32.2" y="103.8">D+</text>
<text x="86.8" y="107.6">+3V3</text>
<text x="131.6" y="103.8">EEDATA/GA_NGED</text>
<text x="131.6" y="106.3">GND_1</text>
<text x="155.6" y="106.3">~{OVRCUR3}</text>
<text x="161.9" y="103.8">DM3</text>
<text x="184.4" y="106.3">27</text>
<text x="261.4" y="102.5">D+</text>
<text x="271.8" y="103.8">USB_A</text>
<text x="28.6" y="109.7" transform="rotate(-90 28.6 109.7)">Shield</text>
<text x="31.1" y="109.7" transform="rotate(-90 31.1 109.7)">GND</text>
<text x="32.8" y="108.8">ID</text>
<text x="47.1" y="112.6">R3</text>
<text x="47.3" y="110.1">27</text>
<text x="131.6" y="108.8">BUSPWR</text>
<text x="156.5" y="108.8">~{PWRON3}</text>
<text x="251.8" y="110.1">R28</text>
<text x="258.1" y="110.1">R32</text>
<text x="266.1" y="108.5" transform="rotate(-90 266.1 108.5)">GND</text>
<text x="268.6" y="108.5" transform="rotate(-90 268.6 108.5)">Shield</text>
<text x="212.4" y="115.2">J6</text>
<text x="223.8" y="115.2">50</text>
<text x="250.5" y="117.7">15k</text>
<text x="258.1" y="117.7">15k</text>
<text x="28.5" y="124.1">GND</text>
<text x="80.1" y="124.1">U2</text>
<text x="86.2" y="125.3">~{RESET}</text>
<text x="89.5" y="121.3" transform="rotate(-90 89.5 121.3)">VCC</text>
<text x="120" y="121.5">GND</text>
<text x="139.1" y="122.7" transform="rotate(-90 139.1 122.7)">~{PWRON1}</text>
<text x="141.6" y="122.7" transform="rotate(-90 141.6 122.7)">~{OVRCUR1}</text>
<text x="144.1" y="122.7" transform="rotate(-90 144.1 122.7)">DM1</text>
<text x="146.7" y="122.7" transform="rotate(-90 146.7 122.7)">DP1</text>
<text x="149.2" y="122.7" transform="rotate(-90 149.2 122.7)">~{PWRON2}</text>
<text x="151.8" y="122.7" transform="rotate(-90 151.8 122.7)">~{OVRCUR2}</text>
<text x="154.3" y="122.7" transform="rotate(-90 154.3 122.7)">DM2</text>
<text x="156.8" y="122.7" transform="rotate(-90 156.8 122.7)">DP2</text>
<text x="223.8" y="122.8">50</text>
<text x="257.1" y="122.8">GND</text>
<text x="266" y="121.5">GND</text>
<text x="76.7" y="126.6">LM809</text>
<text x="89.5" y="131.8" transform="rotate(-90 89.5 131.8)">GND</text>
<text x="170.5" y="131.7">27</text>
<text x="219" y="130.4">GND</text>
<text x="252.4" y="127.9">+5V</text>
<text x="261.4" y="133">VBUS</text>
<text x="272" y="136.8">J5</text>
<text x="86.9" y="143.1">GND</text>
<text x="170.5" y="139.3">27</text>
<text x="212.5" y="138">J7</text>
<text x="225.1" y="138">50</text>
<text x="261.4" y="138">D+</text>
<text x="271.8" y="139.3">USB_A</text>
<text x="170.5" y="149.5">27</text>
<text x="225.1" y="145.7">50</text>
<text x="251.8" y="145.7">R29</text>
<text x="258.1" y="145.7">R33</text>
<text x="266.1" y="144" transform="rotate(-90 266.1 144)">GND</text>
<text x="268.6" y="144" transform="rotate(-90 268.6 144)">Shield</text>
<text x="250.5" y="153.3">15k</text>
<text x="258.1" y="153.3">15k</text>
<text x="170.5" y="157.1">27</text>
<text x="253.3" y="160.9">GND</text>
<text x="266" y="157.1">GND</text>
<text x="66.5" y="163.4">+3V3</text>
<text x="92.4" y="163.4">+5V</text>
<text x="112.2" y="163.4">+3V3</text>
<text x="24.8" y="172.7" transform="rotate(-90 24.8 172.7)">H1</text>
<text x="27.3" y="172.3" transform="rotate(-90 27.3 172.3)">MountingHole_Pad</text>
<text x="32.4" y="172.7" transform="rotate(-90 32.4 172.7)">H2</text>
<text x="34.9" y="172.3" transform="rotate(-90 34.9 172.3)">MountingHole_Pad</text>
<text x="40" y="172.7" transform="rotate(-90 40 172.7)">H3</text>
<text x="42.5" y="172.3" transform="rotate(-90 42.5 172.3)">MountingHole_Pad</text>
<text x="47.6" y="172.7" transform="rotate(-90 47.6 172.7)">H4</text>
<text x="50.2" y="172.3" transform="rotate(-90 50.2 172.3)">MountingHole_Pad</text>
<text x="66.2" y="173.6">C6</text>
<text x="72.6" y="173.6">C7</text>
<text x="85.3" y="173.6">C8</text>
<text x="91.6" y="173.6">C9</text>
<text x="98.1" y="173.6">C10</text>
<text x="104.4" y="173.6">C11</text>
<text x="147" y="168.5">+5V</text>
<text x="159.7" y="168.5">+5V</text>
<text x="66.4" y="178.7">0.1u</text>
<text x="72.8" y="178.7">0.1u</text>
<text x="85.5" y="178.7">0.1u</text>
<text x="91.8" y="178.7">0.1u</text>
<text x="98.2" y="178.7">0.1u</text>
<text x="104.5" y="178.7">0.1u</text>
<text x="121" y="174.9">R13</text>
<text x="121" y="177.4">10k</text>
<text x="126" y="174.9">R14</text>
<text x="126.1" y="177.4">10k</text>
<text x="131.1" y="174.9">R15</text>
<text x="131.1" y="177.4">10k</text>
<text x="136.2" y="174.9">R16</text>
<text x="136.2" y="177.4">10k</text>
<text x="152.6" y="177.8">C1</text>
<text x="165.3" y="177.8">C2</text>
<text x="152.9" y="180.3">100u</text>
<text x="165.6" y="180.3">100u</text>
<text x="23.4" y="188.8">GND</text>
<text x="31.1" y="188.8">GND</text>
<text x="38.7" y="188.8">GND</text>
<text x="46.3" y="188.8">GND</text>
<text x="66.6" y="188.8">GND</text>
<text x="92" y="188.8">GND</text>
<text x="146.6" y="191.4">GND</text>
<text x="159.3" y="191.4">GND</text>
</g>
<g font-size="1.8" fill="#0f0f0f">
<text x="164.6" y="26.6">XTAL1</text>
<text x="205.7" y="26.6">XTAL2</text>
<text x="143.2" y="54.9" transform="rotate(-90 143.2 54.9)">XTAL1</text>
<text x="145.7" y="54.9" transform="rotate(-90 145.7 54.9)">XTAL2</text>
<text x="69.8" y="90.1">DP0_C</text>
<text x="69.8" y="92.6">DM0_C</text>
<text x="174" y="92.6">DM4_C</text>
<text x="174" y="90.1">DP4_C</text>
<text x="176.5" y="95.1">OC_4</text>
<text x="174" y="100.2">DP3_C</text>
<text x="174" y="102.8">DM3_C</text>
<text x="176.5" y="105.3">OC_3</text>
<text x="158.7" y="133.2">DP2_C</text>
<text x="158.7" y="135.8">DM2_C</text>
<text x="140.6" y="138.2" transform="rotate(-90 140.6 138.2)">OC_1</text>
<text x="150.8" y="138.2" transform="rotate(-90 150.8 138.2)">OC_2</text>
<text x="158.7" y="153.6">DM1_C</text>
<text x="158.7" y="151">DP1_C</text>
<text x="117.8" y="189" transform="rotate(-90 117.8 189)">OC_1</text>
<text x="122.8" y="189" transform="rotate(-90 122.8 189)">OC_2</text>
<text x="127.9" y="189" transform="rotate(-90 127.9 189)">OC_3</text>
<text x="133" y="189" transform="rotate(-90 133 189)">OC_4</text>
</g>
<g font-size="1.8" fill="#a90000">
<text x="258.6" y="27.9">1</text>
<text x="258.6" y="35.6">2</text>
<text x="258.6" y="33">3</text>
<text x="68.1" y="36.8">3</text>
<text x="80.8" y="36.8">2</text>
<text x="74.7" y="43.9" transform="rotate(-90 74.7 43.9)">1</text>
<text x="265.2" y="42.7" transform="rotate(-90 265.2 42.7)">4</text>
<text x="267.7" y="42.7" transform="rotate(-90 267.7 42.7)">5</text>
<text x="235.1" y="48.3">1</text>
<text x="235.1" y="50.8">2</text>
<text x="235.1" y="53.3">3</text>
<text x="258.6" y="63.5">1</text>
<text x="138.2" y="66" transform="rotate(-90 138.2 66)">32</text>
<text x="140.7" y="66" transform="rotate(-90 140.7 66)">31</text>
<text x="143.3" y="66" transform="rotate(-90 143.3 66)">30</text>
<text x="145.8" y="66" transform="rotate(-90 145.8 66)">29</text>
<text x="148.3" y="66" transform="rotate(-90 148.3 66)">28</text>
<text x="150.9" y="66" transform="rotate(-90 150.9 66)">27</text>
<text x="153.4" y="66" transform="rotate(-90 153.4 66)">26</text>
<text x="156" y="66" transform="rotate(-90 156 66)">25</text>
<text x="258.6" y="71.1">2</text>
<text x="258.6" y="68.6">3</text>
<text x="238.9" y="81.3">1</text>
<text x="238.9" y="83.8">2</text>
<text x="265.2" y="78.2" transform="rotate(-90 265.2 78.2)">4</text>
<text x="267.7" y="78.2" transform="rotate(-90 267.7 78.2)">5</text>
<text x="238.9" y="86.4">3</text>
<text x="127.8" y="90.2">1</text>
<text x="127.8" y="92.7">2</text>
<text x="127.8" y="95.2">3</text>
<text x="167.9" y="95.2">22</text>
<text x="167.9" y="92.7">23</text>
<text x="167.9" y="90.2">24</text>
<text x="36.3" y="97.8">1</text>
<text x="127.8" y="97.8">4</text>
<text x="127.8" y="100.3">5</text>
<text x="167.9" y="100.3">20</text>
<text x="167.9" y="97.8">21</text>
<text x="258.6" y="96.5">1</text>
<text x="258.6" y="101.6">3</text>
<text x="36.3" y="105.4">2</text>
<text x="36.3" y="102.9">3</text>
<text x="36.3" y="107.9">4</text>
<text x="127.8" y="102.9">6</text>
<text x="127.8" y="105.4">7</text>
<text x="127.8" y="107.9">8</text>
<text x="167.9" y="107.9">17</text>
<text x="167.9" y="105.4">18</text>
<text x="167.9" y="102.9">19</text>
<text x="258.6" y="104.1">2</text>
<text x="27.7" y="112.5" transform="rotate(-90 27.7 112.5)">6</text>
<text x="30.2" y="112.5" transform="rotate(-90 30.2 112.5)">5</text>
<text x="265.2" y="111.2" transform="rotate(-90 265.2 111.2)">4</text>
<text x="267.7" y="111.2" transform="rotate(-90 267.7 111.2)">5</text>
<text x="88.6" y="116.3" transform="rotate(-90 88.6 116.3)">3</text>
<text x="216" y="116.8">1</text>
<text x="216" y="119.4">2</text>
<text x="94.8" y="124.5">2</text>
<text x="216" y="121.9">3</text>
<text x="138.2" y="126.5" transform="rotate(-90 138.2 126.5)">9</text>
<text x="140.7" y="127" transform="rotate(-90 140.7 127)">10</text>
<text x="143.3" y="127" transform="rotate(-90 143.3 127)">11</text>
<text x="145.8" y="127" transform="rotate(-90 145.8 127)">12</text>
<text x="148.3" y="127" transform="rotate(-90 148.3 127)">13</text>
<text x="150.9" y="127" transform="rotate(-90 150.9 127)">14</text>
<text x="153.4" y="127" transform="rotate(-90 153.4 127)">15</text>
<text x="156" y="127" transform="rotate(-90 156 127)">16</text>
<text x="88.6" y="134.1" transform="rotate(-90 88.6 134.1)">1</text>
<text x="258.6" y="132.1">1</text>
<text x="258.6" y="137.2">3</text>
<text x="216" y="139.7">1</text>
<text x="216" y="142.2">2</text>
<text x="258.6" y="139.7">2</text>
<text x="216" y="144.8">3</text>
<text x="265.2" y="146.8" transform="rotate(-90 265.2 146.8)">4</text>
<text x="267.7" y="146.8" transform="rotate(-90 267.7 146.8)">5</text>
</g>
</svg>
